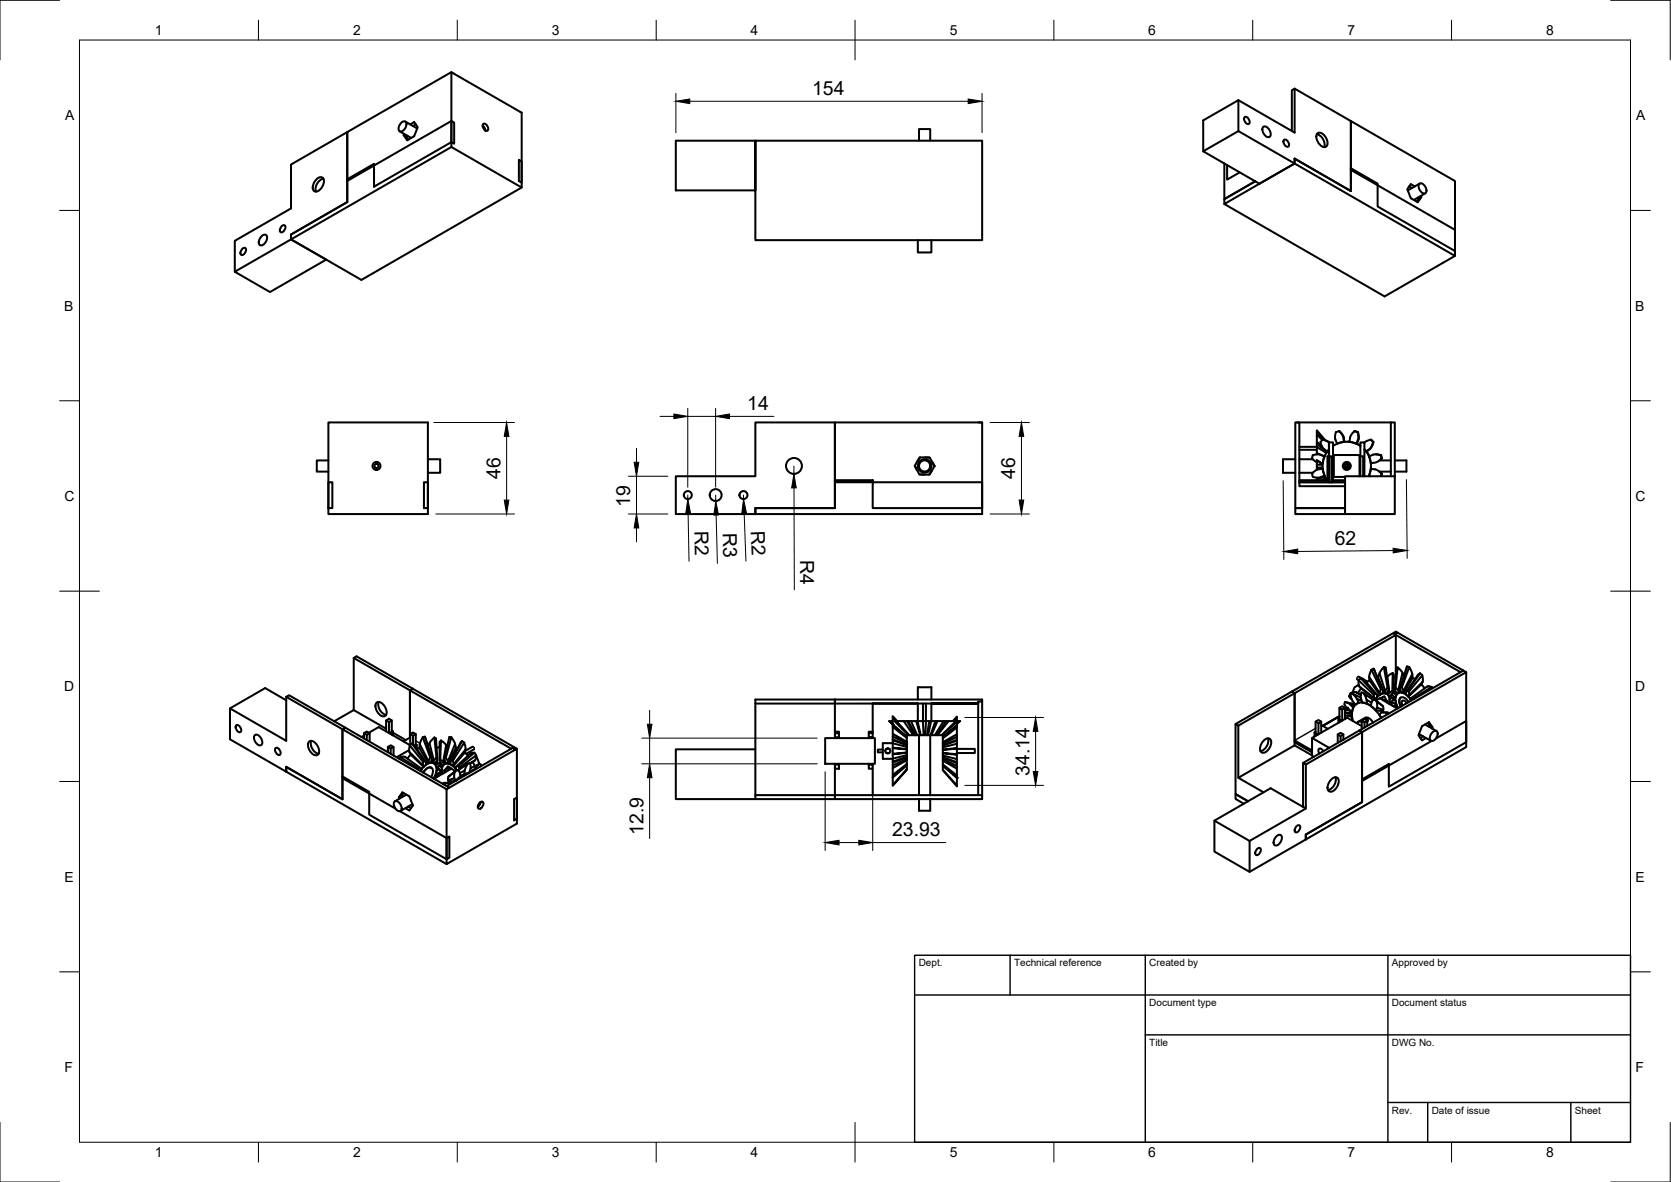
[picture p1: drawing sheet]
<svg xmlns="http://www.w3.org/2000/svg" width="420mm" height="297mm" viewBox="0 0 420 297" stroke-linecap="round" stroke-linejoin="round" font-family="sans-serif">
<!-- layer: Visible -->
<g fill="none" stroke="#000" stroke-width=".51">
<path d="M113.5 18.1l-26.2 15.1v17.6M100.5 33l2.9 1.7M100.9 30.9a.73 .73 0 0 1 1.3 0 1.83 1.83 0 0 1-1.6 2.1 1.34 1.34 0 0 1 .3-2.1zM101.6 33.7l-.1 .3 .7 .4 .5 .7M101.9 30.6l3 1.7M102.3 34.1l-.1 .3M103.1 31.3l1-.6 .9 1.2-.9 2.3-1.7 1-.9-1.2M104.5 31.3l-.7 .4M113.5 36.9l-54.5 31.4 8.9 5.1 14.1-8.2-8.8-5v-1.3M113.5 30.4v5.3M121.3 31.6l.5 .5 .2 .7M121.6 31.1a1.16 1.16 0 0 1 1 1.8 1.16 1.16 0 0 1-1-1.8z"/>
<path d="M122 32.8h.1M122 32.7v.1M169.9 35.4v12.4h20v-12.4h57.1v25h-57.1v-25zM231.1 35.4v-3h2.8v3M311.4 32.9v-7.7l-8.9 5.1v7.7M313 29.4a1.16 1.16 0 0 1 1 1.7 1.16 1.16 0 0 1-1-1.7zM317.6 31.9a1.28 1.28 0 0 1 1.7 1 .9 .9 0 0 1 .3 1 .9 .9 0 0 1-.8 .6 1.95 1.95 0 0 1-1.2-2.6zM322.9 35.1a1.16 1.16 0 0 1 1 1.8 1.16 1.16 0 0 1-1-1.8zM324.8 32.9v-10.2l.7-.4 14.2 8.1v17.6M325.5 22.3v11l-14.1-8.1M331.1 33.7a2.72 2.72 0 0 1 1.9 3.3M331.2 33.5a1.62 1.62 0 0 1 2.2 1.1 1.63 1.63 0 0 1-.2 2.4 2.49 2.49 0 0 1-2-3.5z"/>
<path d="M65.8 59.4a.77 .77 0 0 1 1.3 0 1.95 1.95 0 0 1-1.6 2.3 1.29 1.29 0 0 1 0-2zM70.8 56.9l.8-.3a1.16 1.16 0 0 1-1 1.8 1.01 1.01 0 0 1 .2-1.5zM79.7 45a1 1 0 0 1 1.3-.4 1 1 0 0 1 .4 1.4l-.4 .9a1.62 1.62 0 0 1-2.1 1.1 2.4 2.4 0 0 1 .8-3zM81.3 44.9a2.72 2.72 0 0 0-1.8 3.3M87.3 45l6.7-3.8v.4l-6.7 3.9zM87.3 50.8v-17.6l-14.1 8.1v11.1l-14.2 8.1v7.8M87.3 50.8l-14.1 8.1M94 41.6l19.5-11.2 .7 .4v5.3l-.7-.4-19.5 11.2zM130.5 40.2l.7 .4v5.3l-.7-.4zM131.2 47.1l-17.7-10.2v-18.8l17.7 10.2v18.8l-40.3 23.2-17.7-10.1v-1.3M307.8 41.1v8.9l7.8-4.4-7.8 4.4v1.3l8.9-5.1M308.5 41.5v3.6l3.2-1.8"/>
<path d="M316.7 46.2l8.8-5.1v-1.2l14.2 8.1M316.7 46.2l-14.2-8.2 8.9-5.1 54.4 31.4M339.7 48v-17.6l26.1 15.1v18.8l-17.7 10.2-40.3-23.2M339.7 42.3l6.7 3.9v.4l-6.7-3.9zM346.4 46.6l19.4 11.2v5.3l-19.4-11.2zM354.3 46.8l.7 .5M355.7 46.8l-1-.5-.9 1.2 .9 2.3 1.8 1 .9-1.2M356.7 50l-.5 .7M356.9 46.2a1.57 1.57 0 0 1 1.7 2.1 .85 .85 0 0 1-.8 .3 .85 .85 0 0 1-.7-.7l-.2-.3a1.27 1.27 0 0 1 0-1.4zM357 46.1l-3 1.8M357.3 49.2l.1 .4-.7 .4-.1-.4M358.4 48.6l-2.9 1.7"/>
<path d="M60.9 62.6l.8-.3a1.16 1.16 0 0 1-1 1.7 1.01 1.01 0 0 1 .2-1.4zM230.8 60.4v3h3.4v-3M82.6 115.7h-2.9v2.8h2.9M82.6 106.2h25v23h-25zM107.6 115.4h3.1v3.4h-3.1M169.9 119.7h20v-13.5h20v21.5h-20v1.5h-20zM209.9 106.2h37.1v23h-57.1v-1.5h20zM230 117l.6 1.1M231.2 119.2l1.2 .1M231.2 114.9h2.5l1.3 2.2-1.3 2.2h-2.5l-1.2-2.2zM231.4 114.9l-.7 1.1M232.6 114.9l1.2 .1"/>
<path d="M234.3 118.3l-.7 1M234.4 116.1l.5 1.1M246 106.2h1M325.7 115.4h-3.1v3.4h3.1M326.2 106.2h23.5M326.7 112.3h4.4M326.7 113h4.4M326.7 118.8h3.4M326.7 115.4h3.4M329.9 119a.96 .96 0 0 0 1.2 1h.8l1.1-.5-.4-1.7-1.4 .2-1.3 1M331.1 108.8v-.7l2.2 2.6M331.1 111.7v-.6l1.2 .9"/>
<path d="M331.1 109.2v-.4l1.6 1.7M331.1 114.2v-.3l1.9 .8-.4 1.7M331.1 112.3v-.6l2.6 1.8M331.1 115.6v.4M331.1 117.5v.6M331.9 116.1l-.8-.1v.8M331.9 116.3l.7 .1M332.5 110.6l-1.4-1.4v1.9M332.5 116.8h-1.4v.7h1.4M333 114.7l-1.1-.5h-1a.84 .84 0 0 0-1 .7 .84 .84 0 0 0 .7 1l.5 .2M333.1 119.7l-2 1M333.2 110.6l1 .6"/>
<path d="M333.5 113.8l-2.4-1.5v1.6M333.8 113.5l.4-.5a6.1 6.1 0 0 0-.5 7.7M334.1 111.2l-.6-.4a.89 .89 0 0 0-1.3 0 .89 .89 0 0 0 .2 1.3l.4 .7 .9 .7M334.2 111.2l-.1 3.5M334.2 111.2h1v10h-1zM335.2 112.1a6.1 6.1 0 0 1 6.9 0M336.8 108.4h-.1M336.8 108.5v-.1l.9 1.1 .3 1.6M337.9 111l-1.7 .5-.5-1.1v-1a.84 .84 0 0 1 .7-1 .84 .84 0 0 1 1 .7l.3 .7 .2 1.3M338.1 116.5h1a.75 .75 0 0 1 .1 1.1 .75 .75 0 0 1-1.1 0 .75 .75 0 0 1 0-1.1zM338.2 119.7h12.5v9.5h-12.5zM338.7 111h.6"/>
<path d="M340.4 108.4a.91 .91 0 0 1 1.1 1.1v.9l-.5 1.1-1.7-.5 .3-1.3zM340.6 108.4h.1M340.7 108.4l.7 .2M341.1 111.5l1 .5M341.4 108.8v-.2l.3 1.4-.6 1.6M341.8 114.7h1v5M341.8 119.7v-5.4h-6.4v5.6h2.8M342.1 119.7v-8.5h1v8.5M343.5 113.5l-.4-.6a6.1 6.1 0 0 1 1.1 6.8M343.6 113.5l.7 1.1M344.2 119.5l.4 .2M344.2 114.7l.5 1.7"/>
<path d="M344.3 119.5v.2M344.7 110.5l-1.6 .7M344.7 110.5a1.01 1.01 0 0 1 .2 1.5l-.4 .7-1 .8M344.7 110.5v.1M344.8 110.5l.6 .6M345.2 111.2l.2-.1-.7 1.5-1.2 .9M345.9 114.2l1.3 .2M346.8 115.7h2.9M346.8 118.5h2.9M346.9 118.5l.6 .5h-.1l-.2 .7M347.2 114.4a.98 .98 0 0 1-.6 1.5l-.8 .4-1.1 .1M347.2 114.4l-1.6-.2-1.4 .5"/>
<path d="M347.3 114.4l.2 .8M347.3 115.2h.2l-.6 .5M347.4 119l-1.3-.9-1.4-.3-.5 1.7M347.5 119l-.2 .7M349.7 119.7v-13.5h1v13.5M350.7 115.7h2.9v2.8h-2.9M82.6 121.2h1v6.5h-1zM106.6 121.2h1v6.5h-1zM209.9 120.7h9.5v.5h-9.5zM219.4 121.2h27.6v6.5h-27.6zM326.7 120.7h7.1v-6h1v6h3.4M326.7 121.2h11.5"/>
<path d="M331.1 120v.6M333.3 120.1l-1.1 .6M333.3 120.1l-1 .6M333.4 120.2l-.8 .5M333.7 120.6l-.1 .1M338.2 122.2h-11.5v-16h-1v21.5h12.5h-12.5v1.5h12.5M350.6 159.3l.4 .3zM350.6 159.3l.7-.4 16.6 9.6M351 159.6l16.2 9.3M351.3 158.9l-.3-.2-40.3 23.3M72 175.1l.7-.4 14.1 8.2-.7 .4v17.6v-17.6zM72 176l-5.3-3.1-8.9 5.1v7.8l14.2 8.1"/>
<path d="M72 175.1v11.1l-14.2-8.2M88.9 178.4l8.2 4.7M88.9 165.3l14.2 8.2M94.7 176.6a1.62 1.62 0 0 1 2.1 1 1.63 1.63 0 0 1-.2 2.4 2.49 2.49 0 0 1-1.9-3.4zM95.2 176.4a2.72 2.72 0 0 0 1.9 3.2M103.1 173.5v11.9M103.8 173.1l26.2 15.1v18.8l-17.7 10.2v-18.9l.7-.4-26.2-15-.7 .4 26.2 15M103.8 173.1l-14.1-8.2-.8 .4v13.1l-4.9 2.9M103.8 173.1l-.7 .4M209.9 175.8v8.1M230.8 175.8v-3.1h3.4v3.1M232.1 176.8v4.4h-1.4"/>
<path d="M232.8 176.8v4.4h.8M234.2 176.8h11.8h-56.1M234.2 176.8h11.8M234.2 176.8v4.4M247 176.3v-.5h-57.1v24M324.8 173.8l.7 .4M325.5 174.2v13.1M325.5 174.2l-14.1 8.2M336.8 177.9l.7-.4 .7 .4M336.8 180l-4.2 2.4M337.5 178.3l-.7-.4v3.6M338.3 176.4l2.4 .6"/>
<path d="M338.3 179.1l-.1 .1M338.3 178.4l-.1 .7M338.9 177.8l-.6 .7h1.1M339.2 179.9l-1 .1M339.5 177.1l-.6-.5a.51 .51 0 0 0-.8 0 .51 .51 0 0 0 .2 .8l.4 .6M339.5 174.5l.4 1.3 .9 1.3 .8-.5-.4-1 1.2 .5M339.6 174.2l-.4 .8M339.7 175.1l-.5-.1 .7 .8M339.9 179.7l-1.1 .1M339.9 179.1h-1.7l1.7 .1M340 174.2l-.4 .3M340.5 176.7l-.1 .2"/>
<path d="M340.6 177.3l-1.1-.2 .8 .7-.3 1.2-.5-.3M340.8 173.9l-1.3 .3 .2 .1M341.2 170.7l.5 .2M341.6 172.1l-1 .6-.5 1.3M341.6 170l.7 .5M341.6 171l.1 1.5 4.1 3.2M341.6 171l3.9 3.7v.7M341.8 172.5l.4 .5 3.6 2.7 .6-.6-.2-.5-.4-.3M342.1 170.4l-.5 .6M342.2 175.3l-2.3-1.1 1.3 1.4M342.2 174.6l-1.4-.7 1.4 .7M342.2 173l-.7 1.2"/>
<path d="M342.9 174.2l-.2-.1a.37 .37 0 0 0-.4 .1 .37 .37 0 0 0-.1 .4v.7l.3 1.2 1.2 .4M343 170.8l.8 .5M343.6 175.9l-.7-1.7 2.4 1.7M344.3 170.1v.9l2.6 3.6 .7-.3 .1-.7-.2-.6M344.3 171l-.7 .5M344.8 176.5l-1.2-.6 .1 1 1 .3M345.4 168l-.6 .3M345.7 175.8l1.5-1.3 .7-.3 .6 .1 .5 .3 .3 .5-.1 1.8M346.2 174.5l-3.2-3.7-.9-.4 3.7 3.9-.3 .4M346.2 177.8l1.6 .6-.2 .3-1.7-.2zM346.2 177.8l-.1-1.6 1.6 1.3 .1 .9M346.5 170.2h-.1"/>
<path d="M346.9 169.2l-.4 1 1.6 4 .6 .2 .3-.7 .1-.8M346.9 174.1l.3-.9-2.4-4.9-.5 1.8 2.6 4v.5M346.9 175.5l4.5 2.6M347.2 175.4l1.6 1-.7-1.4-1.8 .8-.1 .4-.6-.5M347.2 173.2l.3-.2-2.1-5 2.2 5.2M347.6 178.7l.3 .3M347.7 179l1.3 .1M347.7 177.5l-2.2-1.7-.6 .6-.2 1 1.2 1.1M348 167.6l.4 .1 .7 5.2-.2-.1M348 167.6l-1.1 1.6 1.4 4.5-.2 .5M348 167.6l.9 5.2-.6 .9M348.5 179.1l.2 .5"/>
<path d="M348.8 176.4v.2M348.8 170.1v.1M349.2 179.3l-.2-.2h-1.7l-.5 .5 .5 .8a6.7 6.7 0 0 0-5.3-3.9 2.57 2.57 0 0 0-2.1 2.9l.2 1.7-.1-.9-.8-.3 .7-.1M349.3 175.2l.1 .2M349.3 176.5l.2 .5M349.8 174.7v.8l-.4 .2-.1 .8 1-.6M349.8 176.4l.1 .8M350 174.4l.9 1 .2-.7M350.2 169.1l-1.4 1 .6 4-.4 .5M350.2 169.1l-.1 4.5-.7 .5M350.2 174l.5 .3M350.2 169.1l.2 .5"/>
<path d="M350.2 173.9l-.4 .8-.5 .5-.5-1.2M350.3 175.8h.2M350.4 170.1l.5 .3M350.4 169.6l-.2 4.3-.1-.3M350.5 175.4v.3M350.5 175.5v.3l.4 .2 .2 .9-.5-.1-.7-.5M350.5 175.1v.3l-.7 .1M350.8 173.3l-.1 1 .4 .4 .1-.6M350.9 172.8l.7 .7M351 168.7v-9.1l-25.5 14.6v12.3l4.4 2.5M351 167.9l-.3 5.1 .6 1.3 .5-.2M351.2 177.3l-.2-.2-.6 .4"/>
<path d="M351.2 177.2l-.3 .6 .1-.1M351.5 167.7l-.5 .2M352.2 175.3a1.65 1.65 0 0 0 .1 2.3M352.5 172.7l.4 1M352.7 169.1l-1.3-1.4-.5 5.1-.2 .1M353 169.9l-.3-.8-1.1 4.4 .2 .6 .3-.8M353.6 173.8l2.9-4.2 .6-.4-3.6 4.7v.6l.6 .6 .2-.4 3.4-3.4-.3 .7-3.3 3.1M353.7 176.7l-.2-.2a.6 .6 0 0 0-.8-.4 .6 .6 0 0 0-.1 1l.1 .2M353.8 167.5l.6 .1M354.2 176.4a1.85 1.85 0 0 0-2-1.1 1.64 1.64 0 0 0 0 2.3M354.2 173.8l.1 .9M354.8 175.4l-.2 .3 .2 .4-.6-1-1-.8-.9-.3-.7 .1-.4 .5-.3 .9 .1 1.3 .6 1.2-.3-.4-.3 .1 .2-.4"/>
<path d="M355.1 169.4l-.8-1.8-1.8 5.1h-.4l1.7-5.2-1.7 5.3 .2 1.2 .6 .2v-.5l2.2-4.3 .1 1-2.3 3.8M355.2 170.3l.6 .4M355.5 175.4l.1 .2M357.1 169.2l.5 .5M357.4 172l.8 1M357.7 171.3l-.1-1.6-3.4 4.1-.3-.2M359.3 172.5l-.5 .1M360 172.6l-1.1-.1-4 2.9M360 172.6l-4.5 2.8h-.7M360 172.6l.2 .4M367.9 168.5l.8 .4v18.8l-40.4 23.3M367.9 168.5l-26.1 15.1 .7 .4 26.2-15.1"/>
<path d="M59.5 182.2a1.16 1.16 0 0 1 1 1.8 1.16 1.16 0 0 1-1-1.8zM64.1 184.8a1.28 1.28 0 0 1 1.7 .9 .9 .9 0 0 1 .2 1 .9 .9 0 0 1-.8 .6 1.95 1.95 0 0 1-1.1-2.5zM69.4 188a1.16 1.16 0 0 1 1 1.7 1.16 1.16 0 0 1-1-1.7zM72 193.9v-1.2l14.1 8.2M72 193.9l40.3 23.3M77.7 186.4a1.62 1.62 0 0 1 2.1 1 1.63 1.63 0 0 1-.1 2.4 2.49 2.49 0 0 1-2-3.4zM78.2 186.2a2.72 2.72 0 0 0 1.9 3.2M86.1 195.1l6.7 3.9v.4l-6.7-3.9zM91.5 185.6v-1.4l.7-.4 .7 .4v2.2M91.5 184.9l-.6 .3M91.5 184.2l.7 .4M92.8 184.1l2.4-1.4 7.9 4.6"/>
<path d="M92.9 184.2l-.7 .4v1.4M97.1 181l.7-.4 .7 .4v3.6M97.5 189v-1.3l.7 .4v1.3M97.5 187.7l.7-.4 .8 .4v2.2M97.8 181.4l-.7-.4v2.8M98.5 183.6l.3 .1v1.1M98.5 181l-.7 .4v2.8M98.8 183.7l-.7 .4v.3M98.8 184.1l3.2 1.9M99 187.7l-.8 .4M100.7 190.3l-.3 .4M101.5 199.3l-.5 .7"/>
<path d="M102.2 199.7l-2.9 1.7M102.3 190.5h.1M102.9 188.5l-3.2 1.8M102.9 189l.4 .6 3.2 3.1 .7-.5-.1-.6-.4-.4M103 187.3l-.1 1.7 3.5 3.3 .1 .4M103 187.3l3.4 4.2v.8M103.1 185.4v-11.9l25.4 14.7M103.1 185.4l-1.7 .9M103.1 184.5l.7-.4 .7 .4v3.4M103.3 189.6l-.8 1M103.6 186.8l-.6 .5M103.8 187v-2.1l-.7-.4v2.7"/>
<path d="M104.5 187.1l.3 .1v1M104.5 184.5l-.7 .4M104.8 187.2l-.5 .3M105.5 188l-.6 .3M105.5 187v1l2.2 3.8 .7-.1 .2-.7-.1-.7M105.8 193l-4-2.8-1.1 .1 4.4 2.8-.1 .2M105.8 193l.3 .3-.3 .5 .7-1.1 1-.8 .8-.2 .9 .2 .5 .7 .1 .8-.2 1.2-.5 1.1 .2-.5 .3 .1-.2-.4M105.8 193l-.7 .1M106.3 185.3l-.8 1.7 2.3 4.3-.1 .5M106.3 185.3l1.9 5.1-.4 .9M106.4 191.5l.3-.3-3.1-4.4 .6 .5 2.8 4.2M106.5 194.1a1.53 1.53 0 0 1 2.2-1l.1 1-.4 1.2"/>
<path d="M106.9 185.1l-.6 .2M108 186.7l-.4 .8M108.4 193a1.42 1.42 0 0 0-1.8 .8l-.2 .3M108.5 190.3l-1.7-5.2 1.7 5.2-.3 .1M109.1 191.2l.6-.8-.5-5.1-1.2 1.4 1.1 4.5-.3 .5M109.2 185.3l.4 .3 .4 4.9-.3-.1M109.5 191.8l.2 1.2 .6-.4M109.5 194.9l.1 .4M109.8 194.5v.5l.3 .1M109.8 195l-.2 .1M109.9 190.9l.1 1-.4 .5M110 190.5l-.7 1.5-.5-.3-.2-.8"/>
<path d="M110 192.8l.5 .6 .6 .3v-.7M110.2 192.9v.5l-.5 .2-.1 .9 .9-.4M110.2 193.4l.6 .1-.1 .4M110.2 194.3l.2 .7M110.3 192.4l.4 .2M110.5 187.6l-.7 .5M110.7 190.9l.7 .6M110.8 191.9l-.1 .7 .4 .4 .2-.6M110.8 194.3l-.5 .3M110.8 191.8v.1a.36 .36 0 0 0-.3-.3 .36 .36 0 0 0-.4 .2l-.1 .1M110.9 186.1l-.3 .3-.1 4.7 .8 1.4 .4-.4M111.5 196.8l-.2 .2"/>
<path d="M111.7 193.7l.9-1.1 1.8 1.2M112 196.9l-.2 .3M112 196.9l1-.1 .3 .1M112.1 190.5l.5 .9M112.2 187.2l-1.3-1.1-.2 4.8-.2 .2M112.4 187.6l-.2-.4-.8 4.3 .3 .6 .2-.7M112.7 196.1l1.5-.5 .4 .6-1.8 .3zM112.7 195.2v.9M112.8 196.8h-1.3l.5 .1M112.8 196.5l-.2 .2M113.1 192.9l-1.4 .8 .1 .4M113.5 185.2h-.5l-1.2 5.3 .3 1.4h.6l-.1-.5 1.8-4.5 .3 1-2 4"/>
<path d="M113.5 193.2l-4.4 2.5M113.9 191.2l.1 .9M114.4 186.9l-.9-1.6-1.4 5.2-.3-.1M114.7 187.9l.4 .2M114.9 193.4l-.5 .5M115.2 193.6l2.4-1.7-.7 1.7M115.5 192.9l-.1 .6M115.7 194.3l1.2-.7-.1 1-1.1 .4M116.2 186.2l.5 .4M116.2 186.3l-2.9 4.9v.9l.6 .5 .1-.5 3.1-3.8-.2 .8-3 3.5M116.2 186.3l-2.9 4.9M116.8 194.6l1.1-.3-1.6 .5-1.7 1.4 1.2-1-.2-1.1-.7-.6-2.2 1.7 1.6-1.2-.1 1.6"/>
<path d="M116.9 189.1l.8 .8M117.1 188.3l-.4-1.7-2.8 4.6-.4-.2M118.2 191.8l.1 1.2-.3 1.3M118.2 191.7l-.6 .2M118.2 191.8l1.2-.7-1.2 .8M118.2 189.4l1.1-.2-4.1 3.4-.5 .1-.3 .3 .4 .5-1.3-1.3-1.3-.3-.6 .2-.4 .7-.1 .8 .1 .9-.4-.2 .1-.7M118.2 189.4l-.3 .3M118.2 189.4l-3.5 3.3M118.3 193l2.2-1-1.2 1.3M118.8 187.6l-1.8 1.1M118.8 191.5l.6 1M119.2 188.3l-2 1.1"/>
<path d="M119.2 193.5l.1-.2-1.2 .5M119.3 189.2l.5 .6M119.4 191.1l.3-1.3-4.2 3.1-.3-.3M119.7 190.3l.8 1.6 .4 .3M120.9 192.2v.4M128.5 188.2l.4-.3 .7 .5-16.6 9.5M128.5 188.2l-16.2 9.3M130 188.2l-.4 .2M189.9 188.3h-20v12.5h20M207.5 185.5h12.5v6.4h-12.5zM209.9 199.8h37.1v1h-37.1zM209.9 184.3v-.4h1v.4"/>
<path d="M209.9 193.2v7.6h-20v-1h20M209.9 192.2h1v1h-1zM209.9 184.3h1v1h-1zM209.9 185.3v.2M209.9 191.9v.3M210.9 191.9v.3M218.4 184.2v-.3h1v.3M218.4 192.2h1v1h-1zM218.4 184.2h1v1h-1zM218.4 191.9v.3M219.4 185.2v.3M219.4 191.9v.3"/>
<path d="M219.4 193.2v6.6M222 188.4h-1.3v.7h1.3M222.8 188.2h.8M222.8 189.2h.8M222.9 188.2a.62 .62 0 0 1 .6 0 .62 .62 0 0 1 .4 .5M222.9 188.2l-.3 .5M223.6 181.2h.9M224.5 182l-1-.8 1 .8M224.5 186.8h-2.5v3.9h2.5M224.5 188v1.4M224.5 180.2v-.2l1.1 1.2M224.5 184.4l3.5 2v.4l-3.5-1.7z"/>
<path d="M224.5 182.7v1.7M224.5 187.9l3.5 .4-3.5-.3zM224.5 186.8v1.1M224.5 186v.8l3.5 .9v.6M224.5 185.8v.2l3.5 1.3v.4M224.5 185.8l3.5 1.5M224.5 189.4l3.5-.3-3.5 .5zM224.5 191.4v.3M224.5 189.6v1.1l3.5-.9v.4M224.5 192.3l3.5-1.6v.4l-3.5 1.9zM224.5 194.8l3.5-2.8v.3l-3.5 3zM224.5 193v1.8"/>
<path d="M224.5 195.4v1.9M224.5 185.1v.7M224.5 191.7v.6M224.9 181.2h.5l3.2 3.5h-.2zM225.4 181.2h1.8M225.4 181.2l-.9-1v1.9l3.5 3.1v-.8M227.2 181.2h.8l2.1 3.5h-.5zM228 184.7h.4M228 187.1v-.3v3.9M228 188.3v.8M228 190.3v.4M228 185.5v-.3l-3.5-3.1v.6l3.5 2.8v.9"/>
<path d="M228 190.3l-3.5 1.1v-.7M228 189.2v.6M228 191.1v.9M228 193.3v-1l-3.5 3M228 193.3l-3.5 4.2v-.2zM228 190.3l-3.5 1.4M228 181.2h.3M228.3 181.2h.1M228.3 181.2l1.9 3.5M228.6 184.7h1M229 181.2h-.7l1.9 3.5M230.1 184.7h.1"/>
<path d="M230.4 181.2h.3l.8 3.5h-.1zM230.4 181.2h-1.4l1.6 3.5h-.4M230.6 184.7h.8M230.8 181.2v-4.4h-11.4v7.1M231.1 184.7v15.1M231.5 184.7h.7M232.1 181.2h.7l-.1 3.5h-.5zM233.4 184.7h.6M233.9 184.7v15.1M234.1 181.2h1.1M234.1 181.2h-.5l-.5 3.5h-.4M234.1 181.2l-.7 3.5h-.3"/>
<path d="M235.2 181.2h.5l-1.5 3.5h-.2zM235.7 181.2h1.6M236.9 184.7h.2M237.1 190.4v.4M237.1 188.5v.7M237.1 186.9v.4M237.1 192.4l3.5 3.1v1.9l-3.5-4zM237.1 193.4l3.5 4.2v-.2M237.1 190.8l3.5 1.7v.7l-3.5-2zM237.1 191.2v.9l3.5 2.8v.6l-3.5-3.1v-.3M237.1 189.2l3.5 .4v.1zM237.1 189.3v.6l3.5 .9v.7"/>
<path d="M237.1 189.9v.4l3.5 1.2v.3M237.1 190.3l3.5 1.5M237.1 188.4l3.5-.4v.1zM237.1 187.4v.4l3.5-.9v1.1M237.1 187.8v.6M237.1 186.5l3.5-2v.7l-3.5 1.7zM237.1 185.3l3.5-3.1v.6l-3.5 2.8zM237.1 185.6v.9M237.9 181.2h-.6l-2.2 3.5h-.9M237.9 181.2l-2.5 3.5h-.3M237.9 181.2h.6M239.6 181.2l1-1.1-.8 1.1"/>
<path d="M240.4 181.2h-1.9l-2.8 3.5h-.3M240.6 188.1v1.5M240.6 193.2v1.7M240.6 189.7v1.1M240.6 185.9v.2M240.6 186.9v-.8l-3.5 1.3v-.2M240.6 182.8v1.7M240.6 181.3v.9l-3.5 3.1v-.7M240.6 180.3v.9M240.6 188.2h4.5v1h-4.5M240.6 185.2v.7M240.6 191.8v.7"/>
<path d="M240.6 185.9l-3.5 1.3M240.7 181.2h.7l-.8 .7M240.7 181.2h-.3l-3.7 3.5h-1M240.7 181.2l-3.8 3.5h-.2M246 199.8v-23.5h1v23.5M311.4 195.5v-13.1l-.7-.4v17.5l3.1 1.9-3.1-1.9v1.3l2.1 1.2M317.9 186a1 1 0 0 1 1.3-.4 1 1 0 0 1 .4 1.4l-.4 .9a1.62 1.62 0 0 1-2.1 1.1 2.4 2.4 0 0 1 .8-3zM318.8 185.5a2.72 2.72 0 0 1-1.9 3.3M325.5 186.1l4.4 2.5M327.6 191.7l.7 .4 14.2-8.1v17.6M328.3 192.1v11.1l-.7-.4M329.9 189.8l-4.4-2.5-14.1 8.2 6.3 3.6"/>
<path d="M329.9 185.4l4.3 2.5M330.5 184.1l.7 .4v.2M330.8 183.9l-.3 .2v1M330.8 181.3l.7 .5M332.2 184.1v-2.8l-.7-.4-.7 .4v3.6M332.2 181.3l-.7 .5v2.7M332.2 182.2l1.7 1M332.7 188.8l-.1-.2a.6 .6 0 0 0-.9-.5 .6 .6 0 0 0-.1 1l.1 .3M334.8 195.8a1 1 0 0 1 1.4-.4 1 1 0 0 1 .4 1.4l-.4 .9a1.62 1.62 0 0 1-2.1 1.1 2.4 2.4 0 0 1 .7-3zM335.8 195.3a2.72 2.72 0 0 1-1.9 3.2M336.4 184.6l.7-.4 .7 .4v1.3M336.8 180.5l-.3 .1"/>
<path d="M337.1 186.3v-1.3l-.7-.4v2.1M337.2 181.2v-.2l-.7-.4v1M337.8 184.6l-.7 .4M338.2 180.7v-2.8l-.7 .4v2.8M341.5 181.4l1.7-1a1.79 1.79 0 0 1 2 1.2M342.4 181.5a.8 .8 0 0 0-1.2 .2M342.4 182.5l-3.6-2.1-8.9 5v4.6l.4 .2M342.4 181.1l.7-.4 .7 .4M342.5 195.9l6.7-3.9v.4l-6.7 3.9zM343.1 181.5l-.7-.4v2.1M343.1 180.7h.7l.2 .2-.2 .4M343.8 182.4v-1.3l-.7 .4v1.3"/>
<path d="M356.8 184.5l3 1.7M357.8 185l-.7 .5M358.3 182.1l2.9 1.6M359 181.7l.5 .6 .7 .4-.9-1.2-1.8 1-.8 2.3 .8 1.2 1-.5M359.5 182.3l-.1 .4M360.2 184a.73 .73 0 0 1 1.2 0 1.83 1.83 0 0 1-1.5 2.2 1.34 1.34 0 0 1 .3-2.2zM360.2 182.7l-.1 .4M361.1 185.6l7.6-4.4v5.3l-19.5 11.2v-5.3l10.7-6.2M99.2 201.4a1.57 1.57 0 0 1 1.7 2.1 .85 .85 0 0 1-.8 .3 .85 .85 0 0 1-.7-.6l-.2-.4a1.27 1.27 0 0 1 0-1.4zM99.4 203.2l-6.6-3.8v5.3l19.5 11.2 .7-.4v-5.3l-.7 .4-11.7-6.7M100.3 200.4l.1 .3M101.1 200.3l-.1-.3-.7 .4 .9-1.3 1.7 1 .9 2.3-.9 1.3-1-.6"/>
<path d="M102.6 202.7l.7 .4M103.7 202.1l-3 1.7M112.3 210.6v5.3M120.6 201.8l.8-.3a1.16 1.16 0 0 1-1.1 1.7 1.01 1.01 0 0 1 .3-1.4zM120.8 201.6v.1M120.8 201.5l-.2 .7-.5 .6M129.3 200.8l.7-.4v5.3l-.7 .4zM231.1 200.8v2.9h2.8v-2.9M305.4 206.2l8.8 5.1v7.8M316 213.4l.8-.3a1.16 1.16 0 0 1-1 1.8 1.01 1.01 0 0 1 .2-1.5zM320.9 210.2a.77 .77 0 0 1 1.4 0 1.95 1.95 0 0 1-1.6 2.3 1.29 1.29 0 0 1 0-2zM326 207.7l.7-.3a1.16 1.16 0 0 1-1 1.7 1.01 1.01 0 0 1 .3-1.4z"/>
<path d="M327.6 202.8l-8.1-4.7-14.1 8.1v7.8l8.8 5.1 14.1-8.1M328.3 203.2l-14.1 8.1M342.5 201.6v-17.6l-.7-.4-14.2 8.1v11.1M342.5 201.6l-14.2 8.1v1.3"/>
<circle cx="94.7" cy="117.1" r=".52"/>
<circle cx="94.7" cy="117.1" r="1.01"/>
<circle cx="199.6" cy="117.1" r="2"/>
<circle cx="232.5" cy="117.1" r="1.41"/>
<circle cx="232.5" cy="117.1" r="1.7"/>
<circle cx="338.6" cy="117.1" r="1.01"/>
<circle cx="338.6" cy="117.1" r=".35"/>
<circle cx="172.9" cy="124.4" r="1.01"/>
<circle cx="179.9" cy="124.4" r="1.49"/>
<circle cx="186.9" cy="124.4" r="1.01"/>
<circle cx="223.2" cy="188.7" r=".63"/>
</g>
<!-- layer: Visible Narrow -->
<path d="M331.1 115.6l.8 .5v.2M338.9 177.8l.6 .9M341.6 170l-.4 .3v.4M350.5 175.1l-.2 .8M351 176.8v.3M103.1 185.4h.1M104.5 186.2l1.1 .6M110.7 193.9l-.2 .2M110.8 191.9l-.5 .5v.2M118.8 187.6l.4 .2v.5M330.8 183l-5.3 3.1M332.2 182.2h.1" fill="none" stroke="#000" stroke-width=".36"/>
<!-- layer: Visible -->
<g fill="#000">
<circle cx="110.8" cy="191.9" r=".25"/>
<circle cx="129.6" cy="188.4" r=".25"/>
<circle cx="224.5" cy="182.1" r=".25"/>
<circle cx="240.6" cy="195.5" r=".25"/>
</g>
<!-- layer: Border -->
<g fill="none" stroke="#000" stroke-width=".25">
<path d="M15 .1h-15v15M20 10.1h390v276.9h-390zM65 5.1v5M115 5.1v5M165 5.1v5M215 5.1v10M265 5.1v5M315 5.1v5M365 5.1v5M405 .1h15v15M15 52.9h5M410 52.9h5"/>
<path d="M15 100.7h5M410 100.7h5M15 148.6h10M405 148.6h10M15 196.4h5M410 196.4h5M15 244.2h5M410 244.2h5M0 282.1v14.9h15M65 287v5M115 287v5M165 287v5"/>
<path d="M215 282.1v9.9M265 287v5M315 287v5M365 287v5M420 282.1v14.9h-15"/>
</g>
<!-- layer: Dimensions -->
<g fill="none" stroke="#000" stroke-width=".25">
<path d="M169.9 23.5v9.8M173.4 25.4h70M246.9 23.5v9.8M109.1 106.2h20.3M127.4 109.7v16M158 119.7h9.9M160 112.7v3.5M160 119.7v9.5M165.9 104.6h3.5M172.9 102.6v19.8M172.9 104.6h7M179.9 102.6v19.8"/>
<path d="M183.4 104.6h11.2M199.6 117.1v2M248.9 106.2h9.9M256.8 109.7v16M109.6 129.2h19.8M158 129.2h9.9M160 132.7v3.5M172.9 124.4l.1 1M173 128.9l.2 12.1M179.9 124.4l.1 1.5M180.1 129.4l.3 12.2M186.9 124.4l.1 1"/>
<path d="M187.1 128.9l.5 12.1M199.6 122.6l.1 25.6M248.9 129.2h9.9M322.6 120.8l.2 19.8M350.3 138.4l-24 .2M353.6 120.5l.2 19.8M163.3 178.5v3.5M161.4 185.5h44.1M161.4 191.9h44.1M163.3 185.5v6.4M163.3 195.4v15.3M207.5 193.9v19.8"/>
<path d="M219.4 193.9v19.8M242.6 180.3h19.8M242.6 197.4h19.8M260.4 183.8v10.1M211 211.7h4.9M219.4 211.7h18.4"/>
</g>
<g fill="#000" stroke="#000" stroke-width=".25">
<path d="M169.9 25.4l3.5-.5v1.1zM243.4 24.9l3.5 .5-3.5 .6zM127.4 106.2l.6 3.5h-1.2zM159.4 116.2h1.2l-.6 3.5zM169.4 104l3.5 .6-3.5 .6zM179.9 104.6l3.5-.6v1.2zM256.8 106.2l.6 3.5h-1.2zM126.8 125.7h1.2l-.6 3.5zM160 129.2l.6 3.5h-1.2zM173 125.4l.6 3.5h-1.2zM180 125.9l.7 3.5h-1.2zM187 125.4l.7 3.5-1.2 .1z"/>
<path d="M199.6 119.1l.6 3.5h-1.1zM256.2 125.7h1.2l-.6 3.5zM322.8 138.6l3.5-.6v1.2zM350.3 137.8l3.5 .5-3.5 .6zM162.8 182h1.1l-.6 3.5zM163.3 191.9l.6 3.5h-1.1zM260.4 180.3l.6 3.5h-1.2zM259.8 193.9h1.2l-.6 3.5zM207.5 211.7l3.5-.5v1.1zM215.9 211.2l3.5 .5-3.5 .6z"/>
</g>
<!-- layer: TitleBlock -->
<path d="M230 240.1h180v46.9h-180zM230 250h180M254 240.1v9.9M288 240.1v46.9M349 240.1v46.9M288 260.1h122M349 277.1h61M359 277.1v9.9M395 277.1v9.9" fill="none" stroke="#000" stroke-width=".36"/>
<g font-size="4.9">
<text x="204.2" y="23.9">154</text>
<text x="187.9" y="103.1">14</text>
<text x="125.8" y="120.3" transform="rotate(-90 125.8 120.3)">46</text>
<text x="255.3" y="120.3" transform="rotate(-90 255.3 120.3)">46</text>
<text x="158.5" y="127.3" transform="rotate(-90 158.5 127.3)">19</text>
<text x="174.6" y="133.5" transform="rotate(89 174.6 133.5)">R2</text>
<text x="181.8" y="134" transform="rotate(89 181.8 134)">R3</text>
<text x="188.8" y="133.5" transform="rotate(88 188.8 133.5)">R2</text>
<text x="335.6" y="136.9">62</text>
<text x="201.2" y="140.7" transform="rotate(90 201.2 140.7)">R4</text>
<text x="258.8" y="194.9" transform="rotate(-90 258.8 194.9)">34.14</text>
<text x="161.8" y="209.7" transform="rotate(-90 161.8 209.7)">12.9</text>
<text x="224.3" y="210.2">23.93</text>
</g>
<g font-size="3.5">
<text x="39" y="8.8">1</text>
<text x="88.8" y="8.8">2</text>
<text x="138.8" y="8.8">3</text>
<text x="188.7" y="8.8">4</text>
<text x="238.8" y="8.8">5</text>
<text x="288.7" y="8.8">6</text>
<text x="338.8" y="8.8">7</text>
<text x="388.8" y="8.8">8</text>
<text x="16.4" y="30.2">A</text>
<text x="411.4" y="30.2">A</text>
<text x="16.2" y="78">B</text>
<text x="411.2" y="78">B</text>
<text x="16.2" y="125.9">C</text>
<text x="411.2" y="125.9">C</text>
<text x="16.2" y="173.7">D</text>
<text x="411.2" y="173.7">D</text>
<text x="16.2" y="221.6">E</text>
<text x="411.2" y="221.6">E</text>
<text x="16.2" y="269.4">F</text>
<text x="411.2" y="269.4">F</text>
<text x="39" y="290.8">1</text>
<text x="88.8" y="290.8">2</text>
<text x="138.8" y="290.8">3</text>
<text x="188.7" y="290.8">4</text>
<text x="238.8" y="290.8">5</text>
<text x="288.7" y="290.8">6</text>
<text x="338.8" y="290.8">7</text>
<text x="388.8" y="290.8">8</text>
</g>
<g font-size="2.5">
<text x="231" y="242.9">Dept.</text>
<text x="255" y="242.9">Technical reference</text>
<text x="289" y="242.9">Created by</text>
<text x="350" y="242.9">Approved by</text>
<text x="289" y="252.8">Document type</text>
<text x="350" y="252.8">Document status</text>
<text x="289" y="262.9">Title</text>
<text x="350" y="262.9">DWG No.</text>
<text x="350" y="279.9">Rev.</text>
<text x="360" y="279.9">Date of issue</text>
<text x="396" y="279.9">Sheet</text>
</g>
</svg>
